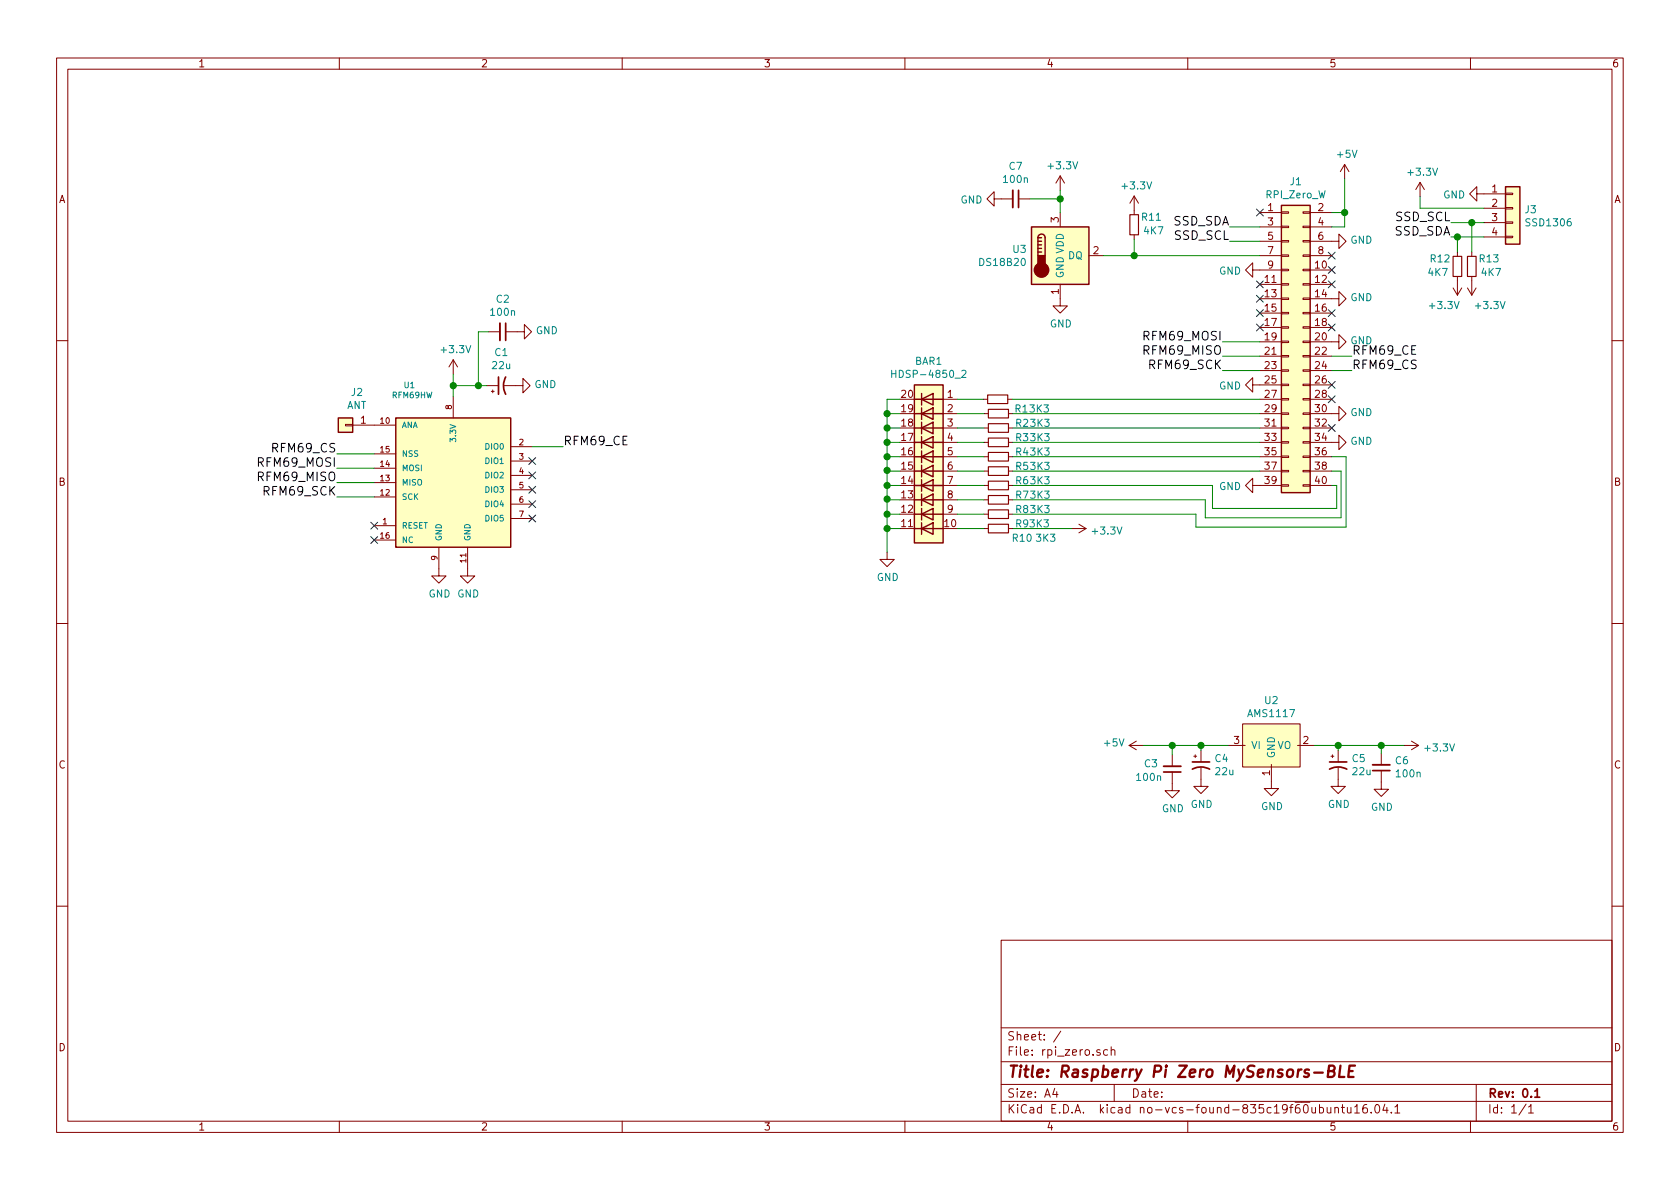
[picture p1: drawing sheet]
<svg xmlns="http://www.w3.org/2000/svg" width="297mm" height="210mm" viewBox="0 0 297 210" stroke-linecap="round" stroke-linejoin="round" font-family="sans-serif">
<g fill="none" stroke="#840000" stroke-width=".18">
<path d="M10 10.3h277v189.9h-277zM12 12.2h273v186.1h-273zM60 10.3v1.9M110 10.3v1.9M160 10.3v1.9M210 10.3v1.9M260 10.3v1.9M175.8 35.2v-1.3l-1.3 1.3 1.3 1.2v-1.2h3.3M180.1 35.2h2M187.5 31.1v2.5M187.5 37.6v2.5M187.5 31.1l-.8 1.3"/>
<path d="M187.5 31.1l.7 1.3M200.5 34.7v3.3M200.5 34.7l-.7 1.2M200.5 34.7l.8 1.2M222.8 37.6h3.8M226.6 40h1.2v.3h-1.2zM226.6 37.5h1.2v.2h-1.2zM230.4 40h1.2v.3h-1.2zM230.4 37.5h1.2v.2h-1.2zM231.6 37.6h3.9M237.7 29.1l-.7 1.2M237.7 29.1v2.5"/>
<path d="M237.7 29.1l.8 1.2M251.1 32.3l-.8 1.2M251.1 32.3v2.5M251.1 32.3l.7 1.2M261.1 34.3v-1.3l-1.3 1.3 1.3 1.3v-1.3h5.1M262.4 36.8h3.8M262.4 39.4h3.8M266.2 39.2h1.3v.3h-1.3zM266.2 36.7h1.3v.3h-1.3zM266.2 34.2h1.3v.2h-1.3zM86.4 58.7h2M89.4 58.7h3.3v-1.3l1.3 1.3-1.3 1.2v-1.2"/>
<path d="M187.5 50.3v3.8h1.2l-1.2 1.3-1.3-1.3h1.3M192.5 45.2h2.6M200.5 41.5v.8M221.5 47.7v-1.2l-1.3 1.2 1.3 1.3v-1.3h5.1M222.8 40.1h3.8M222.8 42.7h3.8M222.8 45.2h3.8M222.8 50.3h3.8M222.8 52.8h3.8M222.8 55.4h3.8M222.8 57.9h3.8M226.6 57.8h1.2v.2h-1.2z"/>
<path d="M226.6 55.2h1.2v.3h-1.2zM226.6 52.7h1.2v.3h-1.2zM226.6 50.2h1.2v.2h-1.2zM226.6 47.6h1.2v.3h-1.2zM226.6 45.1h1.2v.2h-1.2zM226.6 42.5h1.2v.3h-1.2zM230.4 57.8h1.2v.2h-1.2zM230.4 55.2h1.2v.3h-1.2zM230.4 52.7h1.2v.3h-1.2zM230.4 50.2h1.2v.2h-1.2zM230.4 47.6h1.2v.3h-1.2zM230.4 45.1h1.2v.2h-1.2z"/>
<path d="M230.4 42.5h1.2v.3h-1.2zM231.6 52.8h5.1v-1.2l1.3 1.2-1.3 1.3v-1.3M231.6 42.7h5.1v-1.3l1.3 1.3-1.3 1.2v-1.2M231.6 40.1h3.9M231.6 45.2h3.9M231.6 47.7h3.9M231.6 50.3h3.9M231.6 55.4h3.9M231.6 57.9h3.9M256.9 50.9l.8 1.3M257.7 44.6v.7M257.7 48.9v3.3"/>
<path d="M258.4 50.9l-.7 1.3M259.5 50.9l.7 1.3M260.2 44.6v.7M260.2 48.9v3.3M261 50.9l-.8 1.3M262.4 41.9h3.8M266.2 41.8h1.3v.2h-1.3zM10 60.2h2M61.1 75.1h1.3v.2h-1.3zM62.4 75.2h7.6M80.1 63.6v2.6M80.1 70.1v3.8"/>
<path d="M80.1 63.6l-.7 1.3M80.1 63.6l.8 1.3M86.1 68.2h2M86.9 69.2h.5M87.1 69v.5M89.2 68.2h3.3v-1.3l1.2 1.3-1.2 1.3v-1.3M90.3 79h3.8M166.8 70.6h2.5M166.8 73.1h2.5M166.8 75.7h2.5M166.8 78.2h2.5M173.9 70.6h.7"/>
<path d="M174 73.1h.8M174 75.7h.8M174 78.2h.8M178.2 70.6h.7M178.3 73.1h.8M178.3 75.7h.8M178.3 78.2h.8M221.5 68.1v-1.3l-1.3 1.3 1.3 1.2v-1.2h5.1M222.8 70.6h3.8M222.8 73.1h3.8M222.8 75.7h3.8M222.8 78.2h3.8"/>
<path d="M222.8 60.4h3.8M222.8 63h3.8M222.8 65.5h3.8M226.6 78.1h1.2v.3h-1.2zM226.6 75.6h1.2v.2h-1.2zM226.6 73h1.2v.3h-1.2zM226.6 70.5h1.2v.2h-1.2zM226.6 67.9h1.2v.3h-1.2zM226.6 65.4h1.2v.3h-1.2zM226.6 62.9h1.2v.2h-1.2zM226.6 60.3h1.2v.3h-1.2zM230.4 78.1h1.2v.3h-1.2z"/>
<path d="M230.4 75.6h1.2v.2h-1.2zM230.4 73h1.2v.3h-1.2zM230.4 70.5h1.2v.2h-1.2zM230.4 67.9h1.2v.3h-1.2zM230.4 65.4h1.2v.3h-1.2zM230.4 62.9h1.2v.2h-1.2zM230.4 60.3h1.2v.3h-1.2zM231.6 78.2h5.1v-1.2l1.3 1.2-1.3 1.3v-1.3M231.6 73.1h5.1v-1.2l1.3 1.2-1.3 1.3v-1.3M231.6 60.4h5.1v-1.2l1.3 1.2-1.3 1.3v-1.3M231.6 70.6h3.9M231.6 75.7h3.9"/>
<path d="M231.6 63h3.9M231.6 65.5h3.9M231.6 68.1h3.9M285 60.2h2M66.2 93h3.8M66.2 87.9h3.8M66.2 85.3h3.8M66.2 82.8h3.8M66.2 80.3h3.8M66.2 95.5h3.8M77.6 96.8v5h1.3l-1.3 1.3-1.3-1.3h1.3M82.7 96.8v5h1.2l-1.2 1.3-1.3-1.3h1.3"/>
<path d="M90.3 81.5h3.8M90.3 84.1h3.8M90.3 86.6h3.8M90.3 89.1h3.8M90.3 91.7h3.8M156.8 97.7v1.2h1.3l-1.3 1.3-1.2-1.3h1.2M166.8 80.8h2.5M166.8 83.3h2.5M166.8 85.8h2.5M166.8 88.4h2.5M166.8 90.9h2.5M174 80.8h.8"/>
<path d="M174 83.3h.8M174 85.8h.8M174 88.4h.8M174 90.9h.8M174 93.5h.8M178.3 80.8h.8M178.3 83.3h.8M178.3 85.8h.8M178.3 88.4h.8M178.3 90.9h.8M178.3 93.5h.8M189.5 93.5h2.5"/>
<path d="M190.8 92.7l1.2 .8M192 93.5l-1.2 .7M221.5 85.8v-1.2l-1.3 1.2 1.3 1.3v-1.3h5.1M222.8 80.8h3.8M222.8 83.3h3.8M226.6 85.7h1.2v.3h-1.2zM226.6 83.2h1.2v.2h-1.2zM226.6 80.6h1.2v.3h-1.2zM230.4 85.7h1.2v.3h-1.2zM230.4 83.2h1.2v.2h-1.2zM230.4 80.6h1.2v.3h-1.2zM231.6 80.8h3.9"/>
<path d="M231.6 83.3h3.9M231.6 85.8h3.9M10 110.3h2M285 110.3h2M199.6 131.8h2.6M199.6 131.8l1.3 .8M200.9 131.1l-1.3 .7M207.3 136.5v3.3h1.2l-1.2 1.3-1.3-1.3h1.3M207.3 133.5v2M211.1 133.7h.5M211.3 133.5v.5M212.3 135.8v3.3h1.3l-1.3 1.2-1.2-1.2h1.2"/>
<path d="M212.3 132.7v2M217.2 131.8h3M219.7 128h10.2v7.6h-10.2zM224.8 135.2v4.2h1.3l-1.3 1.3-1.3-1.3h1.3M229.4 131.8h3M235.3 133.7h.5M235.6 133.5v.5M236.6 135.8v3.3h1.3l-1.3 1.2-1.3-1.2h1.3M236.6 132.7v2M244.2 136.3v3.3h1.3l-1.3 1.2-1.2-1.2h1.2M244.2 133.2v2M248.3 131.8h2.5"/>
<path d="M249.6 131.1l1.2 .7M250.8 131.8l-1.2 .8M10 160.2h2M177 166.3h108v32h-108zM285 160.2h2M60 198.3v1.9M110 198.3v1.9M160 198.3v1.9M177 194.8h108M177 191.8h108M177 187.8h108M177 181.8h108"/>
<path d="M186.5 192.5l-.4 1h1M186.8 193v1M187.6 182.3l-1.3 2M194.5 185.7a.37 .37 0 0 0-.6 .1l.1 .2 .5 .2 .1 .1-.3 .3-.4-.1M195.8 185.7l-.4-.1-.3 .3 .1 .6 .2 .1 .4-.1M196.5 185.7a.37 .37 0 0 1 .6 .1v.8M196.5 185.1v1.5M197 191.8v3M210 198.3v1.9M233.3 195.9l.4-.1 .3 .3-.1 .6h-.6M233.3 195.3v1.5M234.6 195.8v.8a.39 .39 0 0 0 .7 .1"/>
<path d="M235.3 195.8v1M236 196l.2-.2 .4 .1 .1 .9M236 195.8v1M237.2 195.8h.5M237.4 195.3v1.3l.3 .2M238.2 195.8l.1 .9 .4 .1 .2-.1M238.9 195.8v1M239.5 195.8l.4-.5v1.5M239.5 196.8h.9M241.7 195.3a.59 .59 0 0 0-.8 .7v.5l.2 .2 .4 .1 .2-.1 .1-.5-.1-.2-.5-.1-.3 .3M242.4 196.7v.1M243.3 195.4l.1-.1a.8 .8 0 0 1 .6 .8 .8 .8 0 0 1-.6 .7 1 1 0 0 1-.1-1.4z"/>
<path d="M244.9 195.2l-.4 1.1h.9M245.2 195.8v1M246 196.7v.1M246.6 195.8l.5-.5v1.5M246.6 196.8h.9M260 198.3v1.9M261 191.8v6.5M269.8 195.2l-1.2 2M270.3 195.8l.4-.5v1.5M270.3 196.8h.8"/>
</g>
<path d="M180.1 33.6v3.1M89.4 57.1v3.1M88.1 66.7v3M89.4 66.7a3.2 3.2 0 0 0 0 3M205.7 136.5h3.1M210.8 136a3.2 3.2 0 0 1 3.1 0M210.8 134.7h3.1M235.1 136a3.2 3.2 0 0 1 3 0M235.1 134.7h3M242.7 136.3h3M271.4 193l.4-.5v1.5M271.4 194h.8" fill="none" stroke="#840000" stroke-width=".3"/>
<path d="M232.4 189.7h1.5M234.9 189.4l.8-.1a.47 .47 0 0 0 .3-.5 .47 .47 0 0 0-.3-.4h-.7l-.3 2h.8a.53 .53 0 0 0 .5-.5 .53 .53 0 0 0-.5-.5M237 188.4l-.2 2h.9M238.5 189.4h.7M239.6 188.4h-1l-.2 2h.9" fill="none" stroke="#840000" stroke-width=".41"/>
<g fill="#ffffc2" stroke="#ffffc2" stroke-width=".18">
<path d="M70 73.9h20.3v22.9h-20.3z"/>
<path d="M59.8 73.9h2.6v2.5h-2.6z"/>
<path d="M219.7 128h10.2v7.6h-10.2z"/>
<path d="M161.7 68.1h5.1v27.9h-5.1z"/>
<path d="M226.6 36.3h5v50.8h-5z"/>
<path d="M182.4 40.1h10.1v10.2h-10.1z"/>
<path d="M266.2 33h2.5v10.2h-2.5z"/>
</g>
<g fill="none" stroke="#840000" stroke-width=".25">
<path d="M226.6 36.3h5v50.8h-5zM266.2 33h2.5v10.2h-2.5zM182.4 40.1h10.1v10.2h-10.1zM183.5 42a.63 .63 0 0 1 .6-.6 .63 .63 0 0 1 .7 .6v3.2M183.5 44.6h.6M183.5 43.9h.6M183.5 43.3h.6M183.5 42.7h.6M183.5 42v3.2M183.5 42h.6M59.8 73.9h2.6v2.5h-2.6zM70 73.9h20.3v22.9h-20.3z"/>
<path d="M161.7 68.1h5.1v27.9h-5.1zM161.7 75.7h5.1M161.7 73.1h5.1M161.7 70.6h5.1M161.7 78.2h5.1M162.9 78.2l2.1-1v2zM162.9 75.7l2.1-1v2zM162.9 73.1l2.1-1v2.1zM162.9 70.6l2.1-1v2zM162.9 69.6v2M162.9 72.1v2.1M162.9 74.7v2"/>
<path d="M162.9 77.2v2M162.9 79.8v2M161.7 93.5h5.1M161.7 90.9h5.1M161.7 88.4h5.1M161.7 85.8h5.1M161.7 80.8h5.1M161.7 83.3h5.1M162.9 93.5l2.1-1v2zM162.9 90.9l2.1-1v2zM162.9 88.4l2.1-1v2zM162.9 85.8l2.1-1v2.1z"/>
<path d="M162.9 83.3l2.1-1v2zM162.9 80.8l2.1-1v2zM162.9 82.3v2M162.9 84.8v2.1M162.9 87.4v2M162.9 89.9v2M162.9 92.5v2"/>
</g>
<g fill="none" stroke="#000084" stroke-width=".18">
<path d="M222.1 37l1.3 1.2M223.4 37l-1.3 1.2M222.1 52.2l1.3 1.2M222.1 57.3l1.3 1.2M222.1 49.7l1.3 1.2M222.1 54.8l1.3 1.2M223.4 52.2l-1.3 1.2M223.4 57.3l-1.3 1.2M223.4 49.7l-1.3 1.2M223.4 54.8l-1.3 1.2M234.8 49.7l1.3 1.2M234.8 57.3l1.3 1.2"/>
<path d="M234.8 54.8l1.3 1.2M234.8 47.1l1.3 1.3M234.8 44.6l1.3 1.2M236.1 44.6l-1.3 1.2M236.1 57.3l-1.3 1.2M236.1 54.8l-1.3 1.2M236.1 49.7l-1.3 1.2M236.1 47.1l-1.3 1.3M234.8 75.1l1.3 1.2M234.8 70l1.3 1.2M234.8 67.5l1.3 1.2M236.1 75.1l-1.3 1.2"/>
<path d="M236.1 70l-1.3 1.2M236.1 67.5l-1.3 1.2M65.6 92.3l1.2 1.3M65.6 94.9l1.2 1.2M66.8 92.3l-1.2 1.3M66.8 94.9l-1.2 1.2M93.5 80.9l1.2 1.2M93.5 83.5l1.2 1.2M93.5 86l1.2 1.2M93.5 88.5l1.2 1.3M93.5 91.1l1.2 1.2M94.7 80.9l-1.2 1.2"/>
<path d="M94.7 83.5l-1.2 1.2M94.7 86l-1.2 1.2M94.7 88.5l-1.2 1.3M94.7 91.1l-1.2 1.2"/>
</g>
<path d="M179.1 33.6v3.1M88.4 57.1v3.1M205.7 135.5h3.1M242.7 135.2h3" fill="none" stroke="#840000" stroke-width=".33"/>
<path d="M157.7 65.5v1.2M157.7 66.1h.7M170.1 65.6l.5-.1 .2 .3-.1 .2-.7 .7h.8" fill="none" stroke="#008484" stroke-width=".18"/>
<g fill="none" stroke="#840000" stroke-width=".2">
<path d="M199.8 38h1.5v3.5h-1.5zM256.9 45.3h1.5v3.6h-1.5zM259.5 45.3h1.5v3.6h-1.5zM174.6 69.8h3.6v1.6h-3.6zM174.8 77.5h3.5v1.5h-3.5zM174.8 74.9h3.5v1.5h-3.5zM174.8 72.4h3.5v1.5h-3.5zM174.8 92.7h3.5v1.5h-3.5zM174.8 90.2h3.5v1.5h-3.5zM174.8 87.6h3.5v1.5h-3.5zM174.8 85.1h3.5v1.5h-3.5zM174.8 82.5h3.5v1.6h-3.5z"/>
<path d="M174.8 80h3.5v1.5h-3.5z"/>
</g>
<g fill="none" stroke="#008400" stroke-width=".18">
<path d="M182.1 35.2h5.4M187.5 33.6v4M235.5 37.6h2.2M237.7 31.6v8.5h-2.2M251.1 34.8v2h11.3M256.5 39.4h5.9M260.2 39.4v5.2M86.4 58.7h-1.8v9.5M195.1 45.2h27.7M200.5 42.3v2.9M217.4 40.1h5.4M217.4 42.7h5.4"/>
<path d="M256.5 41.9h5.9M257.7 41.9v2.7M80.1 66.2v3.9M80.1 68.2h6M94.1 79h5.5M156.8 73.1h2.3M156.8 75.7h2.3M156.8 78.2h2.3M159.1 70.6h-2.3v27.1M169.3 70.6h4.6M169.3 73.1h4.7M169.3 75.7h4.7"/>
<path d="M169.3 78.2h4.7M178.9 70.6h43.9M179.1 73.1h43.7M179.1 75.7h43.7M179.1 78.2h43.7M216.2 63h6.6M216.2 65.5h6.6M216.2 60.4h6.6M235.5 63h3.5M235.5 65.5h3.5M59.6 80.3h6.6M59.6 82.8h6.6"/>
<path d="M59.6 85.3h6.6M59.6 87.9h6.6M156.8 80.8h2.3M156.8 83.3h2.3M156.8 85.8h2.3M156.8 88.4h2.3M156.8 90.9h2.3M156.8 93.5h2.3M169.3 80.8h4.7M169.3 83.3h4.7M169.3 85.8h4.7M169.3 88.4h4.7"/>
<path d="M169.3 90.9h4.7M169.3 93.5h4.7M179.1 80.8h43.7M179.1 83.3h43.7M179.1 85.8h35.3v4.1h21.9v-4.1h-.8M179.1 93.5h10.4M235.5 80.8h2.5v12.4h-26.5v-2.3h-32.4M235.5 83.3h1.6v8.3h-24v-3.2h-34M202.2 131.8h15M207.3 131.8v1.7M212.3 131.8v.9M232.4 131.8h15.9"/>
<path d="M236.6 131.8v.9M244.2 131.8v1.4"/>
</g>
<g fill="#008400" stroke="#008400" stroke-width=".25">
<circle cx="237.7" cy="37.6" r=".51"/>
<circle cx="212.3" cy="131.8" r=".51"/>
<circle cx="236.6" cy="131.8" r=".51"/>
<circle cx="80.1" cy="68.2" r=".51"/>
<circle cx="84.6" cy="68.2" r=".51"/>
<circle cx="244.2" cy="131.8" r=".51"/>
<circle cx="207.3" cy="131.8" r=".51"/>
<circle cx="156.8" cy="93.5" r=".51"/>
<circle cx="156.8" cy="90.9" r=".51"/>
<circle cx="156.8" cy="88.3" r=".51"/>
<circle cx="156.8" cy="85.8" r=".51"/>
<circle cx="156.8" cy="83.2" r=".51"/>
<circle cx="156.8" cy="80.8" r=".51"/>
<circle cx="156.8" cy="78.2" r=".51"/>
<circle cx="156.8" cy="75.7" r=".51"/>
<circle cx="156.8" cy="73.1" r=".51"/>
<circle cx="200.5" cy="45.2" r=".51"/>
<circle cx="187.5" cy="35.2" r=".51"/>
<circle cx="260.2" cy="39.4" r=".51"/>
<circle cx="257.7" cy="41.9" r=".51"/>
</g>
<g fill="#840000" stroke="#840000" stroke-width=".25">
<path d="M183.5 45.2h1.3v1.9h-1.3z"/>
<circle cx="184.1" cy="47.7" r="1.27"/>
</g>
<text font-size="2.8" fill="#840000" x="178" y="190.5">Title: Raspberry Pi Zero MySensors-BLE</text>
<g font-size="2.1">
<text x="207.4" y="39.9">SSD_SDA</text>
<text x="246.5" y="41.7">SSD_SDA</text>
<text x="246.8" y="39.1">SSD_SCL</text>
<text x="207.6" y="42.4">SSD_SCL</text>
<text x="202.6" y="60.2">RFM69_MOSI</text>
<text x="202.6" y="62.7">RFM69_MISO</text>
<text x="203.5" y="65.3">RFM69_SCK</text>
<text x="239" y="62.7">RFM69_CE</text>
<text x="239" y="65.3">RFM69_CS</text>
<text x="46" y="82.5">RFM69_MOSI</text>
<text x="48.5" y="80">RFM69_CS</text>
<text x="99.6" y="78.7">RFM69_CE</text>
<text x="46" y="85.1">RFM69_MISO</text>
<text x="46.9" y="87.6">RFM69_SCK</text>
</g>
<g font-size="2.1" fill="#840000">
<text x="178" y="184">Sheet: /</text>
<text x="178" y="186.7">File: rpi_zero.sch</text>
<text x="178" y="196.9">KiCad E.D.A. kicad no-vcs-found-835c19f60ubuntu16.04.1</text>
<text x="178" y="194.1">Size: A4</text>
<text x="200" y="194.1">Date:</text>
<text x="263" y="194.1">Rev: 0.1</text>
<text x="263" y="196.9">Id: 1/1</text>
</g>
<g font-size="1.8" fill="#840000">
<text x="35" y="11.9">1</text>
<text x="85" y="11.9">2</text>
<text x="135" y="11.9">3</text>
<text x="185" y="11.9">4</text>
<text x="235" y="11.9">5</text>
<text x="285" y="11.9">6</text>
<text x="10.4" y="35.9">A</text>
<text x="263.8" y="34">1</text>
<text x="285.4" y="35.9">A</text>
<text x="187.2" y="39.3" transform="rotate(-90 187.2 39.3)">3</text>
<text x="224.2" y="37.3">1</text>
<text x="224.2" y="39.9">3</text>
<text x="233.1" y="37.3">2</text>
<text x="233.1" y="39.9">4</text>
<text x="263.8" y="36.6">2</text>
<text x="263.8" y="39.1">3</text>
<text x="263.8" y="41.7">4</text>
<text x="193.3" y="45">2</text>
<text x="224.2" y="42.4">5</text>
<text x="224.2" y="45">7</text>
<text x="224.2" y="47.5">9</text>
<text x="232.6" y="47.5">10</text>
<text x="233.1" y="42.4">6</text>
<text x="233.1" y="45">8</text>
<text x="187.2" y="52" transform="rotate(-90 187.2 52)">1</text>
<text x="223.7" y="50">11</text>
<text x="223.7" y="52.6">13</text>
<text x="232.6" y="50">12</text>
<text x="232.6" y="52.6">14</text>
<text x="223.7" y="55.1">15</text>
<text x="223.7" y="57.7">17</text>
<text x="232.6" y="55.1">16</text>
<text x="232.6" y="57.7">18</text>
<text x="223.7" y="62.7">21</text>
<text x="223.7" y="65.3">23</text>
<text x="223.7" y="60.2">19</text>
<text x="232.6" y="60.2">20</text>
<text x="232.6" y="62.7">22</text>
<text x="232.6" y="65.3">24</text>
<text x="159.4" y="70.4">20</text>
<text x="167.5" y="70.4">1</text>
<text x="223.7" y="67.8">25</text>
<text x="223.7" y="70.4">27</text>
<text x="232.6" y="67.8">26</text>
<text x="232.6" y="70.4">28</text>
<text x="63.8" y="74.9">1</text>
<text x="159.4" y="78">17</text>
<text x="159.4" y="75.4">18</text>
<text x="159.4" y="72.9">19</text>
<text x="167.5" y="72.9">2</text>
<text x="167.5" y="75.4">3</text>
<text x="167.5" y="78">4</text>
<text x="223.7" y="75.4">31</text>
<text x="223.7" y="78">33</text>
<text x="223.7" y="72.9">29</text>
<text x="232.6" y="72.9">30</text>
<text x="232.6" y="75.4">32</text>
<text x="232.6" y="78">34</text>
<text x="159.4" y="83.1">15</text>
<text x="159.4" y="80.5">16</text>
<text x="167.5" y="80.5">5</text>
<text x="167.5" y="83.1">6</text>
<text x="223.7" y="80.5">35</text>
<text x="223.7" y="83.1">37</text>
<text x="232.6" y="80.5">36</text>
<text x="232.6" y="83.1">38</text>
<text x="10.4" y="85.9">B</text>
<text x="159.4" y="88.1">13</text>
<text x="159.4" y="85.6">14</text>
<text x="167.5" y="85.6">7</text>
<text x="167.5" y="88.1">8</text>
<text x="223.7" y="85.6">39</text>
<text x="232.6" y="85.6">40</text>
<text x="285.4" y="85.9">B</text>
<text x="159.4" y="93.2">11</text>
<text x="159.4" y="90.7">12</text>
<text x="167.1" y="93.2">10</text>
<text x="167.5" y="90.7">9</text>
<text x="218.2" y="131.6">3</text>
<text x="230.4" y="131.6">2</text>
<text x="10.4" y="135.9">C</text>
<text x="224.5" y="137.2" transform="rotate(-90 224.5 137.2)">1</text>
<text x="285.4" y="135.9">C</text>
<text x="10.4" y="185.9">D</text>
<text x="285.4" y="185.9">D</text>
<text x="35" y="199.9">1</text>
<text x="85" y="199.9">2</text>
<text x="135" y="199.9">3</text>
<text x="185" y="199.9">4</text>
<text x="235" y="199.9">5</text>
<text x="285" y="199.9">6</text>
</g>
<g font-size="1.8" fill="#008484">
<text x="185.5" y="29.9">+3.3V</text>
<text x="236.5" y="27.9">+5V</text>
<text x="169.8" y="36">GND</text>
<text x="177.6" y="32.4">100n</text>
<text x="178.5" y="30">C7</text>
<text x="198.6" y="33.5">+3.3V</text>
<text x="223.9" y="35.1">RPI_Zero_W</text>
<text x="228.1" y="32.8">J1</text>
<text x="249.1" y="31.1">+3.3V</text>
<text x="255.2" y="35.1">GND</text>
<text x="202" y="39">R11</text>
<text x="202.3" y="41.4">4K7</text>
<text x="269.7" y="37.7">J3</text>
<text x="270" y="40">SSD1306</text>
<text x="173.4" y="47">DS18B20</text>
<text x="179.1" y="44.7">U3</text>
<text x="188.9" y="45.8">DQ</text>
<text x="238.8" y="43.1">GND</text>
<text x="253" y="46.4">R12</text>
<text x="261.6" y="46.4">R13</text>
<text x="87.8" y="53.5">C2</text>
<text x="188.1" y="49.3" transform="rotate(-90 188.1 49.3)">GND VDD</text>
<text x="215.5" y="48.6">GND</text>
<text x="238.8" y="53.3">GND</text>
<text x="252.6" y="48.8">4K7</text>
<text x="262" y="48.8">4K7</text>
<text x="86.9" y="55.8">100n</text>
<text x="94.7" y="59.1">GND</text>
<text x="185.6" y="57.9">GND</text>
<text x="252.9" y="54.7">+3.3V</text>
<text x="261.1" y="54.7">+3.3V</text>
<text x="78.2" y="62.5">+3.3V</text>
<text x="87.1" y="65.3">22u</text>
<text x="87.5" y="63">C1</text>
<text x="161.8" y="64.5">BAR1</text>
<text x="238.8" y="60.9">GND</text>
<text x="62.2" y="70">J2</text>
<text x="94.5" y="68.6">GND</text>
<text x="158.5" y="66.8">HDSP-4850_2</text>
<text x="215.5" y="68.9">GND</text>
<text x="61.3" y="72.3">ANT</text>
<text x="179.5" y="72.9">R1</text>
<text x="179.6" y="75.5">R2</text>
<text x="182.1" y="72.9">3K3</text>
<text x="182.3" y="75.5">3K3</text>
<text x="238.8" y="73.6">GND</text>
<text x="179.6" y="83.1">R5</text>
<text x="179.6" y="80.6">R4</text>
<text x="179.6" y="78">R3</text>
<text x="182.3" y="83.1">3K3</text>
<text x="182.3" y="80.6">3K3</text>
<text x="182.3" y="78">3K3</text>
<text x="238.8" y="78.7">GND</text>
<text x="179.6" y="88.2">R7</text>
<text x="179.6" y="85.6">R6</text>
<text x="182.3" y="88.2">3K3</text>
<text x="182.3" y="85.6">3K3</text>
<text x="215.5" y="86.7">GND</text>
<text x="179.1" y="95.8">R10</text>
<text x="179.6" y="93.3">R93K3</text>
<text x="179.6" y="90.7">R8</text>
<text x="182.3" y="90.7">3K3</text>
<text x="183.3" y="95.8">3K3</text>
<text x="193.3" y="94.5">+3.3V</text>
<text x="75.8" y="105.7">GND GND</text>
<text x="155" y="102.7">GND</text>
<text x="223.7" y="124.5">U2</text>
<text x="195.3" y="132">+5V</text>
<text x="220.9" y="126.8">AMS1117</text>
<text x="202.4" y="135.7">C3</text>
<text x="214.9" y="134.8">C4</text>
<text x="215" y="137.1">22u</text>
<text x="221.2" y="132.5">VI</text>
<text x="225.4" y="134.2" transform="rotate(-90 225.4 134.2)">GND</text>
<text x="225.8" y="132.5">VO</text>
<text x="239.1" y="134.8">C5</text>
<text x="239.2" y="137.1">22u</text>
<text x="246.8" y="135.1">C6</text>
<text x="247" y="137.5">100n</text>
<text x="252.1" y="132.9">+3.3V</text>
<text x="201.1" y="138.1">100n</text>
<text x="205.4" y="143.6">GND</text>
<text x="210.5" y="142.9">GND</text>
<text x="223" y="143.3">GND</text>
<text x="234.8" y="142.9">GND</text>
<text x="242.4" y="143.4">GND</text>
</g>
<g font-size="1.4" fill="#008484">
<text x="69.4" y="70.4">RFM69HW</text>
<text x="71.5" y="68.6">U1</text>
<text x="71" y="75.7">ANA</text>
<text x="80.6" y="77.8" transform="rotate(-90 80.6 77.8)">3.3V</text>
<text x="71" y="83.3">MOSI</text>
<text x="71" y="80.8">NSS</text>
<text x="86" y="79.5">DIO0</text>
<text x="86" y="82">DIO1</text>
<text x="71" y="88.4">SCK</text>
<text x="71" y="85.8">MISO</text>
<text x="86" y="84.6">DIO2</text>
<text x="86" y="87.1">DIO3</text>
<text x="86" y="89.7">DIO4</text>
<text x="71" y="93.5">RESET</text>
<text x="78.1" y="95.8" transform="rotate(-90 78.1 95.8)">GND</text>
<text x="83.2" y="95.8" transform="rotate(-90 83.2 95.8)">GND</text>
<text x="86" y="92.2">DIO5</text>
<text x="71" y="96">NC</text>
</g>
<g font-size="1.4" fill="#840000">
<text x="67.3" y="74.9">10</text>
<text x="79.9" y="72.4" transform="rotate(-90 79.9 72.4)">8</text>
<text x="67.3" y="82.5">14</text>
<text x="67.3" y="80">15</text>
<text x="91.8" y="78.7">2</text>
<text x="91.8" y="81.3">3</text>
<text x="91.8" y="83.8">4</text>
<text x="67.3" y="87.6">12</text>
<text x="67.3" y="85.1">13</text>
<text x="91.8" y="86.4">5</text>
<text x="91.8" y="88.9">6</text>
<text x="67.3" y="95.2">16</text>
<text x="67.7" y="92.7">1</text>
<text x="91.8" y="91.4">7</text>
<text x="77.3" y="99.1" transform="rotate(-90 77.3 99.1)">9</text>
<text x="82.4" y="99.5" transform="rotate(-90 82.4 99.5)">11</text>
</g>
</svg>
